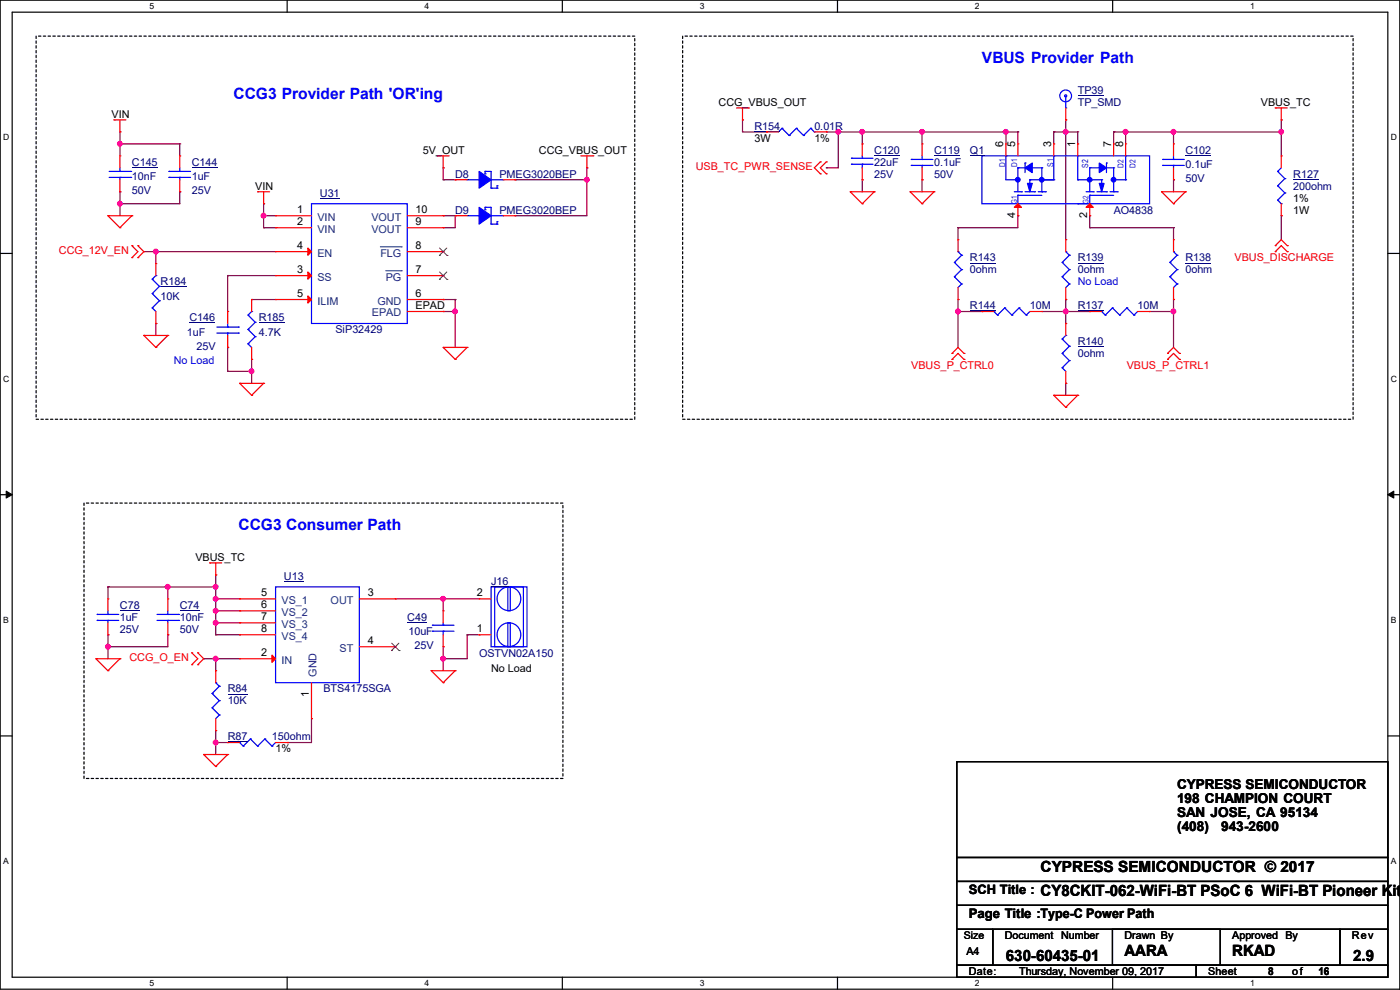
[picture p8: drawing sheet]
<svg xmlns="http://www.w3.org/2000/svg" width="297mm" height="210mm" viewBox="0 0 297 210" stroke-linecap="round" stroke-linejoin="round" font-family="sans-serif">
<path d="M0 0h297v209.8h-297zM2.6 2.6h291.8v204.7h-291.8z" fill="none" stroke="#000" stroke-width=".25"/>
<g fill="#fff">
<path d="M31.7 .3h1v2h-1z"/>
<path d="M31.7 207.6h1v1.9h-1z"/>
</g>
<path d="M60.9 0v2.6M60.9 207.3v2.5" fill="none" stroke="#000" stroke-width=".25"/>
<g fill="#fff">
<path d="M90.1 .3h1v2h-1z"/>
<path d="M90.1 207.6h1v1.9h-1z"/>
</g>
<path d="M119.3 0v2.6M119.3 207.3v2.5" fill="none" stroke="#000" stroke-width=".25"/>
<g fill="#fff">
<path d="M148.5 .3h.9v2h-.9z"/>
<path d="M148.5 207.6h.9v1.9h-.9z"/>
</g>
<path d="M177.7 0v2.6M177.7 207.3v2.5" fill="none" stroke="#000" stroke-width=".25"/>
<g fill="#fff">
<path d="M206.8 .3h1v2h-1z"/>
<path d="M206.8 207.6h1v1.9h-1z"/>
</g>
<path d="M236.1 0v2.6M236.1 207.3v2.5" fill="none" stroke="#000" stroke-width=".25"/>
<g fill="#fff">
<path d="M265.2 .3h1v2h-1z"/>
<path d="M265.2 207.6h1v1.9h-1z"/>
<path d="M.7 28.2h1.2v1.9h-1.2z"/>
<path d="M295.1 28.2h1.2v1.9h-1.2z"/>
<path d="M.7 79.3h1.2v2h-1.2z"/>
<path d="M295.1 79.3h1.2v2h-1.2z"/>
</g>
<path d="M0 53.8h2.6M294.4 53.8h2.6" fill="none" stroke="#000" stroke-width=".25"/>
<g fill="#fff">
<path d="M.7 130.5h1.2v2h-1.2z"/>
<path d="M295.1 130.5h1.1v2h-1.1z"/>
</g>
<path d="M0 104.9h2.6M294.4 104.9h2.6" fill="none" stroke="#000" stroke-width=".25"/>
<path d="M1.3 104.2l1.3 .7-1.3 .8zM294.4 104.9l1.3-.7v1.5z" fill="#000" stroke="#000" stroke-width=".21"/>
<g fill="#fff">
<path d="M.7 181.7h1.2v2h-1.2z"/>
<path d="M295.1 181.7h1.1v2h-1.1z"/>
</g>
<path d="M0 156.1h2.6M294.4 156.1h2.6M203 161.6h91.4v20.3h-91.4zM203 181.9h91.4v5.1h-91.4zM203 187h91.4v5.1h-91.4zM203 197.1h7.6v7.7h-7.6zM203 192.1h91.4v5h-91.4zM210.6 197.1h73.7v7.7h-73.7zM236 197.1h22.9v7.7h-22.9zM284.3 197.1h10.1v7.7h-10.1zM203 204.8h50.8v2.5h-50.8zM253.8 204.8h40.6v2.5h-40.6z" fill="none" stroke="#000" stroke-width=".25"/>
<path d="M7.7 7.7h127v81.2h-127zM144.8 7.7h142.3v81.2h-142.3zM17.8 106.7h101.6v58.4h-101.6z" fill="none" stroke="#000" stroke-width=".25" stroke-dasharray=".5 .5"/>
<g fill="none" stroke="#800040" stroke-width=".25">
<path d="M25.4 30.5h.1M25.4 28h.1M25.4 28v5.1M25.4 30.5h12.7M38.1 30.5h.1M38.1 30.5v2.6M94 35.6h.1M94 38.1h.1M94 35.6v2.5M94 38.1h2.6M109.3 38.1h.1M109.3 38.1h15.2"/>
<path d="M124.5 38.1h.1M124.5 35.6h.1M124.5 35.6v10.2h-15.2M157.5 25.4h.1M157.5 25.4v2.6h5.1M162.6 28h.1M175.3 28h.1M175.3 35.6h.1M175.3 28h40.6M177.8 28h.1M177.8 28v7.6h-2.5M182.9 28h.1"/>
<path d="M182.9 38.1h.1M182.9 28v2.5M182.9 38.1v2.6M195.6 38.1h.1M195.6 28h.1M195.6 28v2.5M195.6 38.1v2.6M213.4 28h.1M213.4 28v2.5M215.9 28h.1M215.9 28v2.5M223.6 28h.1"/>
<path d="M223.6 28h5M223.6 28v2.5M226.1 25.4h.1M226.1 28h.1M226.1 25.4v25.4M228.6 28h.1M228.6 28v2.5M236.3 28h.1M236.3 28h35.5M236.3 28v2.5M238.8 28h.1M238.8 28v2.5"/>
<path d="M249 38.1h.1M249 28h.1M249 28v2.5M249 38.1v2.6M271.8 25.4h.1M271.8 28h.1M271.8 25.4v7.7M25.4 40.7h.1M25.4 43.2h.1M25.4 40.7v5.1M30.5 53.4h.1M30.5 53.4h28"/>
<path d="M33.1 53.4h.1M33.1 53.4v2.5M38.1 40.7h.1M38.1 40.7v2.5h-12.7M48.3 58.5h.1M48.3 58.5v7.6M48.3 58.5h10.2M55.9 48.3h.1M55.9 43.2h.1M55.9 45.8h.1M55.9 48.3h2.6M55.9 45.8h2.6"/>
<path d="M55.9 43.2v5.1M94 45.8h.1M94 48.3h.1M94 45.8h2.6M96.6 45.8h.1M96.6 45.8v2.5h-2.6M109.3 45.8h.1M203.2 48.3h.1M203.2 48.3v2.5M215.9 45.8h.1M215.9 45.8v2.5h-12.7M231.2 45.8h.1"/>
<path d="M231.2 48.3h.1M231.2 48.3h17.8M231.2 45.8v2.5M249 48.3h.1M249 48.3v2.5M271.8 45.8h.1M271.8 45.8v5M33.1 68.6h.1M33.1 68.6v2.6M48.3 73.7h.1M48.3 78.8h.1M48.3 73.7v5.1"/>
<path d="M48.3 78.8h5.1M53.4 76.2h.1M53.4 63.5h.1M53.4 78.8h.1M53.4 63.5h5.1M53.4 76.2v5.1M94 63.5h.1M94 66.1h.1M94 66.1h2.6M94 63.5h2.6M96.6 66.1h.1M96.6 63.5h.1"/>
<path d="M96.6 63.5v10.2M203.2 63.5h.1M203.2 66.1h.1M203.2 63.5v10.2M203.2 66.1h5.1M208.3 66.1h.1M221 66.1h10.2M226.1 66.1h.1M226.1 63.5h.1M226.1 63.5v5.1M231.2 66.1h.1M243.9 66.1h5.1"/>
<path d="M249 63.5h.1M249 66.1h.1M249 63.5v10.2M226.1 81.3h.1M226.1 81.3v2.6M22.9 134.7h.1M22.9 124.5h.1M22.9 137.2h.1M22.9 124.5v2.5M22.9 134.7v5M22.9 124.5h22.9M35.6 134.7h.1"/>
<path d="M35.6 124.5h.1M35.6 134.7v2.5h-12.7M35.6 124.5v2.5M43.2 139.7h.1M43.2 139.7h7.6M45.8 129.6h.1M45.8 132.1h.1M45.8 134.7h.1M45.8 122h.1M45.8 139.7h.1M45.8 127h.1M45.8 124.5h.1"/>
<path d="M45.8 122v12.7M45.8 139.7v2.6M45.8 129.6h5M45.8 132.1h5M45.8 134.7h5M45.8 127h5M83.9 127h.1M83.9 127h17.7M94 127h.1M94 139.7h.1M94 137.2h.1M94 127v2.6"/>
<path d="M94 137.2v5.1M99.1 134.7h.1M99.1 134.7h2.5M99.1 134.7v5h-5.1M45.8 157.5h.1M45.8 155h.1M45.8 157.5h2.5M45.8 155v5.1M61 157.5h.1M66.1 152.4h.1M66.1 152.4v5.1h-5.1"/>
</g>
<g fill="#f0f" stroke="#f0f" stroke-width=".25">
<circle cx="238.8" cy="28" r=".49"/>
<circle cx="177.8" cy="28" r=".49"/>
<circle cx="271.8" cy="28" r=".49"/>
<circle cx="195.6" cy="28" r=".49"/>
<circle cx="226.1" cy="66.1" r=".49"/>
<circle cx="182.9" cy="28" r=".49"/>
<circle cx="213.4" cy="28" r=".49"/>
<circle cx="248.9" cy="66.1" r=".49"/>
<circle cx="203.2" cy="66.1" r=".49"/>
<circle cx="248.9" cy="28" r=".49"/>
<circle cx="55.9" cy="45.7" r=".49"/>
<circle cx="96.5" cy="66.1" r=".49"/>
<circle cx="124.5" cy="38.1" r=".49"/>
<circle cx="53.4" cy="78.8" r=".49"/>
<circle cx="45.7" cy="129.6" r=".49"/>
<circle cx="45.7" cy="132.1" r=".49"/>
<circle cx="22.9" cy="137.2" r=".49"/>
<circle cx="45.7" cy="139.7" r=".49"/>
<circle cx="45.7" cy="157.5" r=".49"/>
<circle cx="45.7" cy="127" r=".49"/>
<circle cx="45.7" cy="124.5" r=".49"/>
<circle cx="35.6" cy="124.5" r=".49"/>
<circle cx="33" cy="53.4" r=".49"/>
<circle cx="94" cy="127" r=".49"/>
<circle cx="94" cy="139.7" r=".49"/>
<circle cx="226.1" cy="28" r=".49"/>
<circle cx="25.4" cy="43.2" r=".49"/>
<circle cx="25.4" cy="30.5" r=".49"/>
</g>
<g fill="none" stroke="#f00" stroke-width=".25">
<path d="M24.2 25.4h.1M24.2 25.4h2.5M25.4 28h.1M25.4 33.1h.1M25.4 25.4v2.6M25.4 33.1v2.5M25.4 38.1v2.6M38.1 33.1h.1M38.1 33.1v2.5M38.1 38.1v2.6M92.8 33.1h.1M92.8 33.1h2.5"/>
<path d="M94 35.6h.1M94 33.1v2.5M96.6 38.1h.1M96.6 38.1h2.5M106.7 38.1h2.6M109.3 38.1h.1M123.2 33.1h2.6M124.5 35.6h.1M124.5 33.1v2.5M125.8 33.1h.1M156.3 22.9h2.5M157.5 25.4h.1"/>
<path d="M157.5 22.9v2.5M158.8 22.9h.1M162.6 28h.1M162.6 28h2.5M172.8 28h2.5M174 34.3h.1M174 36.9h.1M174 34.3l-1.2 1.3 1.2 1.3M175.3 34.3h.1M175.3 36.9h.1M175.3 28h.1M175.3 34.3l-1.3 1.3 1.3 1.3"/>
<path d="M182.9 30.5h.1M182.9 38.1h.1M182.9 30.5v2.6M182.9 35.6v2.5M195.6 38.1h.1M195.6 30.5h.1M195.6 30.5v2.6M195.6 35.6v2.5M213.4 30.5h.1M213.4 30.5v2.6M215.9 30.5h.1M215.9 30.5v2.6"/>
<path d="M223.6 30.5h.1M223.6 30.5v2.6M226.1 25.4h.1M226.1 22.9v2.5M228.6 30.5h.1M228.6 30.5v2.6M236.3 30.5h.1M236.3 30.5v2.6M238.8 30.5h.1M238.8 30.5v2.6M249 38.1h.1M249 30.5h.1"/>
<path d="M249 30.5v2.6M249 35.6v2.5M270.6 22.9h.1M270.6 22.9h2.5M271.8 25.4h.1M271.8 33.1h.1M271.8 22.9v2.5M271.8 33.1v2.5M22.9 45.8h.1M22.9 45.8h5.1M22.9 45.8l2.5 2.5M25.4 48.3h.1"/>
<path d="M25.4 40.7h.1M28 45.8h.1M28 52.1h.1M28 54.7h.1M28 45.8l-2.6 2.5M28 52.1l1.3 1.3-1.3 1.3M29.3 54.7h.1M29.3 52.1h.1M29.3 52.1l1.2 1.3-1.2 1.3M33.1 55.9h.1M33.1 55.9v2.6M38.1 40.7h.1"/>
<path d="M54.7 40.7h.1M54.7 40.7h2.5M55.9 43.2h.1M55.9 40.7v2.5M58.5 45.8h.1M58.5 48.3h.1M58.5 58.5h.1M58.5 53.4h.1M58.5 45.8h7.6M58.5 48.3h7.6M58.5 58.5h7.6M58.5 53.4h7.6"/>
<path d="M86.4 45.8h7.6M86.4 48.3h7.6M86.4 58.5h7.6M86.4 53.4h7.6M94 58.5h.1M94 53.4h.1M94 48.3h.1M94 45.8h.1M96.6 45.8h.1M96.6 45.8h2.5M106.7 45.8h2.6M109.3 45.8h.1"/>
<path d="M180.4 40.7h.1M180.4 40.7h5.1M180.4 40.7l2.5 2.5M182.9 43.2h.1M185.5 40.7h.1M185.5 40.7l-2.6 2.5M193.1 40.7h.1M193.1 40.7h5.1M193.1 40.7l2.5 2.5M195.6 43.2h.1M198.2 40.7h.1M198.2 40.7l-2.6 2.5"/>
<path d="M203.2 50.8h.1M203.2 50.8v2.6M215.9 45.8h.1M215.9 43.2v2.6M226.1 50.8h.1M226.1 50.8v2.6M231.2 45.8h.1M231.2 43.2v2.6M246.4 40.7h.1M246.4 40.7h5.1M246.4 40.7l2.6 2.5M249 43.2h.1"/>
<path d="M249 50.8h.1M249 50.8v2.6M251.5 40.7h.1M251.5 40.7l-2.5 2.5M270.6 52.1h.1M270.6 53.4h.1M270.6 52.1l1.2-1.3 1.3 1.3M270.6 53.4l1.2-1.3 1.3 1.3M271.8 45.8h.1M271.8 43.2v2.6M273.1 52.1h.1M273.1 53.4h.1"/>
<path d="M30.5 71.2h.1M30.5 71.2h5.1M30.5 71.2l2.6 2.5M33.1 73.7h.1M33.1 68.6h.1M33.1 66.1v2.5M35.6 71.2h.1M35.6 71.2l-2.5 2.5M48.3 73.7h.1M48.3 66.1h.1M48.3 66.1v2.5M48.3 71.2v2.5"/>
<path d="M53.4 76.2h.1M53.4 63.5h.1M53.4 63.5v2.6M53.4 73.7v2.5M58.5 63.5h.1M58.5 63.5h7.6M86.4 66.1h7.6M86.4 63.5h7.6M94 73.7h.1M94 63.5h.1M94 66.1h.1M94 73.7h5.1"/>
<path d="M94 73.7l2.6 2.5M96.6 76.2h.1M99.1 73.7h.1M99.1 73.7l-2.5 2.5M202 75h.1M202 76.2h.1M202 75l1.2-1.3 1.3 1.3M202 76.2l1.2-1.2 1.3 1.2M203.2 63.5h.1M203.2 61v2.5M204.5 75h.1M204.5 76.2h.1"/>
<path d="M208.3 66.1h.1M208.3 66.1h2.6M218.5 66.1h2.5M221 66.1h.1M226.1 68.6h.1M226.1 63.5h.1M226.1 61v2.5M226.1 68.6v2.6M226.1 78.8v2.5M231.2 66.1h.1M231.2 66.1h2.5M241.3 66.1h2.6"/>
<path d="M243.9 66.1h.1M247.7 75h.1M247.7 76.2h.1M247.7 75l1.3-1.3 1.2 1.3M247.7 76.2l1.3-1.2 1.2 1.2M249 63.5h.1M249 61v2.5M250.2 75h.1M250.2 76.2h.1M50.8 81.3h.1M50.8 81.3h5.1M50.8 81.3l2.6 2.6"/>
<path d="M53.4 83.9h.1M55.9 81.3h.1M55.9 81.3l-2.5 2.6M223.6 83.9h.1M223.6 83.9h5M223.6 83.9l2.5 2.5M226.1 86.4h.1M226.1 81.3h.1M228.6 83.9h.1M228.6 83.9l-2.5 2.5M44.5 119.4h.1M44.5 119.4h2.5"/>
<path d="M45.8 119.4v2.6M20.4 139.7h.1M20.4 139.7h5M20.4 139.7l2.5 2.6M22.9 134.7h.1M22.9 127h.1M22.9 127v2.6M22.9 132.1v2.6M25.4 139.7h.1M25.4 139.7l-2.5 2.6M35.6 134.7h.1M35.6 127h.1"/>
<path d="M35.6 127v2.6M35.6 132.1v2.6M40.7 138.5h.1M40.7 138.5l1.3 1.2-1.3 1.3M42 138.5h.1M42 138.5l1.2 1.2-1.2 1.3M45.8 122h.1M50.8 139.7h.1M50.8 127h.1M50.8 129.6h.1M50.8 132.1h.1M50.8 134.7h.1"/>
<path d="M50.8 139.7h7.7M50.8 134.7h7.7M50.8 127h7.7M50.8 129.6h7.7M50.8 132.1h7.7M76.2 127h7.7M76.2 137.2h7.7M83.9 127h.1M83.9 137.2h.1M94 129.6h.1M94 137.2h.1M94 129.6v2.5"/>
<path d="M94 134.7v2.5M101.6 134.7h.1M101.6 127h.1M101.6 134.7h2.6M101.6 127h2.6M22.9 142.3h.1M40.7 141h.1M42 141h.1M45.8 155h.1M45.8 142.3h.1M45.8 142.3v2.5M45.8 152.4v2.6"/>
<path d="M48.3 157.5h.1M48.3 157.5h2.5M58.5 157.5h2.5M61 157.5h.1M66.1 152.4h.1M66.1 144.8v7.6M91.5 142.3h.1M91.5 142.3h5.1M91.5 142.3l2.5 2.5M94 144.8h.1M96.6 142.3h.1M96.6 142.3l-2.6 2.5"/>
<path d="M43.2 160.1h.1M43.2 160.1h5.1M43.2 160.1l2.6 2.5M45.8 162.6h.1M48.3 160.1h.1M48.3 160.1l-2.5 2.5"/>
</g>
<g fill="none" stroke="#00f" stroke-width=".25">
<path d="M23.2 36.4h4.5M23.2 37.6h4.5M25.4 37.6h.1M25.4 36.4h.1M25.4 35.6v.8M25.4 37.6v.5M27.7 36.4h.1M27.7 37.6h.1M35.9 36.4h.1M35.9 37.6h.1M35.9 36.4h4.5M35.9 37.6h4.5"/>
<path d="M38.1 37.6h.1M38.1 36.4h.1M38.1 35.6v.8M38.1 37.6v.5M99.1 38.1h2.5M101.6 38.1h.1M102.9 36.4h.1M102.9 36.9h.1M102.9 36.4h1.3v3.5M102.9 36.4v.5M104.2 39.9h.1M104.2 38.1h2.5"/>
<path d="M104.2 39.9h1.3M105.5 39.9h.1M105.5 39.4h.1M105.5 39.4v.5M106.7 38.1h.1M165.9 27.2h.1M165.9 27.2l-.8 .8M165.9 27.2l1.5 1.5M167.4 28.7h.1M169 27.2h.1M169 27.2l-1.6 1.5M169 27.2l1.5 1.5"/>
<path d="M170.5 28.7h.1M172 27.2h.1M172 27.2l-1.5 1.5M172 27.2l.8 .8M172.8 28h.1M180.6 34.8h.1M180.6 33.6h.1M180.6 34.8h4.6M180.6 33.6h4.6M182.9 33.6h.1M182.9 34.8h.1M182.9 33.1v.5"/>
<path d="M182.9 34.8v.8M193.3 33.8h.1M193.3 35.1h.1M193.3 33.8h4.6M193.3 35.1h4.6M195.6 35.1h.1M195.6 33.8h.1M195.6 33.1v.7M195.6 35.1v.5M208.3 33.1h35.6v10.1h-35.6zM213.4 33.1h.1M213.4 33.1v5h2.5"/>
<path d="M215.9 35.6h.1M215.9 38.1h.1M215.9 35.6h5.1M215.9 35.6v5.1M217.5 34.6h.1M217.5 34.6v2M218.5 38.1h.1M218.5 35.6h.1M218.5 38.1h5.1M218.5 38.1v2.6M221 35.6h.1M221 35.6v5.1"/>
<path d="M223.6 33.1h.1M223.6 38.1h.1M223.6 33.1v5M226.1 22.9h.1M226.1 20.4v2.5M228.6 38.1h.1M228.6 33.1h.1M228.6 38.1h5.1M228.6 33.1v5M231.2 35.6h.1M231.2 35.6h5.1M231.2 35.6v5.1"/>
<path d="M233.7 35.6h.1M233.7 38.1h.1M233.7 38.1v2.6M234.7 34.6h.1M234.7 34.6v2M236.3 35.6h.1M236.3 35.6v5.1M236.3 38.1h2.5M238.8 38.1h.1M238.8 33.1h.1M238.8 33.1v5M246.7 33.8h.1"/>
<path d="M246.7 35.1h.1M246.7 33.8h4.5M246.7 35.1h4.5M249 35.1h.1M249 33.8h.1M249 33.1v.7M249 35.1v.5M271.1 36.4h.1M271.1 39.4h.1M271.1 36.4l1.5 1.5M271.1 39.4l1.5 1.5M271.8 35.6l-.7 .8"/>
<path d="M272.6 37.9h.1M272.6 37.9l-1.5 1.5M32.3 59.2h.1M32.3 59.2l1.5 1.5M33.1 58.5h.1M33.1 58.5l-.8 .7M66.1 43.2h20.3v25.4h-20.3zM99.1 45.8h2.5M101.6 45.8h.1M102.9 44h.1M102.9 44.5h.1M102.9 44h1.3v3.5"/>
<path d="M102.9 44v.5M104.2 47.5h.1M104.2 45.8h2.5M104.2 47.5h1.3M105.5 47.5h.1M105.5 47h.1M105.5 47v.5M106.7 45.8h.1M202.5 58.7h.1M202.5 55.7h.1M202.5 58.7l1.5 1.5M202.5 55.7l1.5 1.5"/>
<path d="M203.2 53.4h.1M203.2 53.4l.8 .7M204 57.2h.1M204 54.1h.1M204 57.2l-1.5 1.5M204 54.1l-1.5 1.6M215.2 40.7h1.5M215.9 41.4h.1M215.9 41.4h5.1M215.9 41.4v1.8M216.7 40.7h.1M217.5 40.7h2"/>
<path d="M219.5 40.7h.1M220.3 40.7h1.5M221 40.7h.1M221.8 40.7h.1M225.3 58.7h.1M225.3 55.7h.1M225.3 58.7l1.6 1.5M225.3 55.7l1.6 1.5M226.1 53.4h.1M226.1 53.4l.8 .7M226.9 57.2h.1M226.9 54.1h.1"/>
<path d="M226.9 57.2l-1.6 1.5M226.9 54.1l-1.6 1.6M228.6 43.2h.1M230.4 40.7h1.5M231.2 41.4h.1M231.2 41.4v1.8h-2.6M231.2 41.4h5.1M231.9 40.7h.1M232.7 40.7h2M234.7 40.7h.1M235.5 40.7h1.5M236.3 40.7h.1"/>
<path d="M237 40.7h.1M248.2 58.7h.1M248.2 55.7h.1M248.2 58.7l1.5 1.5M248.2 55.7l1.5 1.5M249 53.4h.1M249 53.4l.7 .7M249.7 57.2h.1M249.7 54.1h.1M249.7 57.2l-1.5 1.5M249.7 54.1l-1.5 1.6M271.1 42.5h.1"/>
<path d="M271.1 42.5l.7 .7M271.8 43.2h.1M272.6 40.9h.1M272.6 40.9l-1.5 1.6M32.3 65.3h.1M32.3 62.3h.1M32.3 65.3l.8 .8M32.3 62.3l1.5 1.5M33.8 63.8h.1M33.8 60.7h.1M33.8 63.8l-1.5 1.5M33.8 60.7l-1.5 1.6"/>
<path d="M46 69.4h4.6M46 70.7h4.6M48.3 70.7h.1M48.3 69.4h.1M48.3 68.6v.8M48.3 70.7v.5M50.6 69.4h.1M50.6 70.7h.1M52.6 72.9h.1M52.6 69.9h.1M52.6 66.8h.1M52.6 72.9l.8 .8"/>
<path d="M52.6 69.9l1.5 1.5M52.6 66.8l1.5 1.6M53.4 66.1h.1M53.4 66.1l-.8 .7M54.1 71.4h.1M54.1 68.4h.1M54.1 71.4l-1.5 1.5M54.1 68.4l-1.5 1.5M204 60.2h.1M204 60.2l-.8 .8M210.9 66.1h.1M210.9 66.1l.7 .7"/>
<path d="M211.6 66.8h.1M213.1 65.3h.1M213.1 65.3l1.6 1.5M213.1 65.3l-1.5 1.5M214.7 66.8h.1M216.2 65.3h.1M216.2 65.3l1.5 1.5M216.2 65.3l-1.5 1.5M217.7 66.8h.1M218.5 66.1l-.8 .7M225.3 78h.1M225.3 75h.1"/>
<path d="M225.3 71.9h.1M225.3 78l.8 .8M225.3 75l1.6 1.5M225.3 71.9l1.6 1.5M226.1 71.2h.1M226.1 71.2l-.8 .7M226.9 76.5h.1M226.9 73.4h.1M226.9 60.2h.1M226.9 76.5l-1.6 1.5M226.9 73.4l-1.6 1.6M226.9 60.2l-.8 .8"/>
<path d="M233.7 66.1h.1M233.7 66.1l.8 .7M234.5 66.8h.1M236 65.3h.1M236 65.3l1.5 1.5M236 65.3l-1.5 1.5M237.5 66.8h.1M239.1 65.3h.1M239.1 65.3l1.5 1.5M239.1 65.3l-1.6 1.5M240.6 66.8h.1M241.3 66.1l-.7 .7"/>
<path d="M249.7 60.2h.1M249.7 60.2l-.7 .8M20.6 130.3h.1M20.6 131.6h.1M20.6 130.3h4.6M20.6 131.6h4.6M22.9 131.6h.1M22.9 130.3h.1M22.9 129.6v.7M22.9 131.6v.5M33.3 130.3h4.6M33.3 131.6h4.6"/>
<path d="M35.6 131.6h.1M35.6 130.3h.1M35.6 129.6v.7M35.6 131.6v.5M37.9 130.3h.1M37.9 131.6h.1M58.5 124.5h17.7v20.3h-17.7zM91.7 133.9h.1M91.7 132.6h.1M91.7 133.9h4.6M91.7 132.6h4.6M94 132.6h.1"/>
<path d="M94 133.9h.1M94 132.1v.5M94 133.9v.8M104.2 124.5h7.6v12.7h-7.6zM104.9 124.5h6.1v12.7h-6.1zM107.7 132.1h.5v5.1h-.5zM107.7 124.5h.5v5.1h-.5zM45 150.2h.1M45 147.1h.1M45 150.2l1.5 1.5M45 147.1l1.5 1.5M45.8 144.8h.1"/>
<path d="M45.8 144.8l.7 .8M46.5 151.7h.1M46.5 148.6h.1M46.5 145.6h.1M46.5 151.7l-.7 .7M46.5 148.6l-1.5 1.6M46.5 145.6l-1.5 1.5M50.8 157.5h.1M50.8 157.5l.8 .8M51.6 158.3h.1M53.1 156.8h.1M53.1 156.8l1.6 1.5"/>
<path d="M53.1 156.8l-1.5 1.5M54.7 158.3h.1M56.2 156.8h.1M56.2 156.8l1.5 1.5M56.2 156.8l-1.5 1.5M57.7 158.3h.1M58.5 157.5l-.8 .8"/>
<circle cx="226.1" cy="20.3" r="1.25"/>
<circle cx="226.1" cy="20.3" r=".23"/>
<circle cx="108" cy="127" r="2.52"/>
<circle cx="108" cy="134.6" r="2.52"/>
</g>
<g fill="none" stroke="#000080" stroke-width=".21">
<path d="M28 35.5h5.4M40.7 35.5h5.4M96.6 38h2.9M160.1 27.9h5.4M185.5 32.9h5.4M198.2 32.9h5.4M205.8 32.9h3M228.6 20.2h5.5M251.5 32.9h5.5M274.4 38h5.4M67.9 42.1h4.2M96.6 45.6h2.9"/>
<path d="M205.8 55.8h5.4M228.6 55.8h5.5M251.5 55.8h5.5M34.1 60.9h5.4M40.2 68.5h5.4M54.9 68.5h5.5M205.8 66h5.4M228.6 66h5.5M228.6 73.6h5.5M25.4 129.5h4.2M38.1 129.5h4.2M60.2 123.4h4.2"/>
<path d="M86.4 132h4.2M104.2 124.4h3.7M48.3 157.4h4.2M48.3 147.2h4.2"/>
</g>
<g fill="#00f" stroke="#00f" stroke-width=".25">
<path d="M233.2 34.6l1.5 1-1.5 1z"/>
<path d="M233.2 38.9h1l-.5 1.8z"/>
<path d="M217.5 35.6l1.5-1v2z"/>
<path d="M218 38.9h1l-.5 1.8z"/>
<path d="M101.6 44l2.6 1.8-2.6 1.7z" fill-rule="evenodd"/>
<path d="M101.6 36.4l2.6 1.7-2.6 1.8z" fill-rule="evenodd"/>
<circle cx="236.2" cy="38.1" r=".49"/>
<circle cx="231.2" cy="38.1" r=".49"/>
<circle cx="215.9" cy="38.1" r=".49"/>
<circle cx="221" cy="38.1" r=".49"/>
</g>
<g fill="#f00" stroke="#f00" stroke-width=".25">
<path d="M57.7 139l.8 .7-.8 .8z"/>
<path d="M215.9 43.2l.8 .8h-1.5z"/>
<path d="M230.4 44l.8-.8 .7 .8z"/>
<path d="M65.3 57.7l.8 .8-.8 .7z"/>
<path d="M65.3 52.6l.8 .8-.8 .7z"/>
<path d="M65.3 62.8l.8 .7-.8 .8z"/>
</g>
<path d="M93.2 59.3h.1M93.2 54.2h.1M93.3 57.7l1.5 1.6M93.3 52.6l1.5 1.6M94.8 57.7l-1.6 1.6M94.8 52.6l-1.6 1.6M94.8 59.3h.1M94.8 54.2h.1M83.1 138h.1M83.1 136.4l1.6 1.6M84.6 136.4l-1.5 1.6M84.7 138h.1" fill="none" stroke="#804000" stroke-width=".21"/>
<path d="M80.7 52.4h4.4M81.8 57.4h3.3M85.1 57.4h.1M85.1 52.4h.1" fill="none" stroke="#004080" stroke-width=".21"/>
<g font-size="3.3" fill="#00f">
<text x="208.3" y="13.3">VBUS Provider Path</text>
<text x="49.6" y="20.9">CCG3 Provider Path 'OR'ing</text>
<text x="50.6" y="112.4">CCG3 Consumer Path</text>
</g>
<g font-size="3.3">
<text x="220.8" y="184.9">CYPRESS SEMICONDUCTOR © 2017</text>
<text x="220.8" y="190.1">CY8CKIT-062-WiFi-BT PSoC 6 WiFi-BT Pioneer Kit</text>
<text x="213.4" y="203.8">630-60435-01</text>
<text x="238.5" y="202.8">AARA</text>
<text x="261.4" y="202.8">RKAD</text>
<text x="287.1" y="203.8">2.9</text>
</g>
<g font-size="2.9">
<text x="249.7" y="167.3">CYPRESS SEMICONDUCTOR</text>
<text x="249.7" y="170.3">198 CHAMPION COURT</text>
<text x="249.7" y="173.2">SAN JOSE, CA 95134</text>
<text x="249.7" y="176.2">(408)</text>
<text x="259.1" y="176.2">943-2600</text>
</g>
<g font-size="2.8">
<text x="205.5" y="189.6">SCH Title :</text>
<text x="205.5" y="194.7">Page Title :Type-C Power Path</text>
</g>
<g font-size="2.3">
<text x="152.4" y="22.4">CCG_VBUS_OUT</text>
<text x="267.5" y="22.4">VBUS_TC</text>
<text x="23.7" y="25">VIN</text>
<text x="89.7" y="32.6">5V_OUT</text>
<text x="114.3" y="32.6">CCG_VBUS_OUT</text>
<text x="160.1" y="30.1">3W</text>
<text x="172.8" y="30.1">1%</text>
<text x="212.9" y="31.3" transform="rotate(-90 212.9 31.3)">6</text>
<text x="215.4" y="31.3" transform="rotate(-90 215.4 31.3)">5</text>
<text x="223" y="31.3" transform="rotate(-90 223 31.3)">3</text>
<text x="228.1" y="31.3" transform="rotate(-90 228.1 31.3)">1</text>
<text x="235.7" y="31.3" transform="rotate(-90 235.7 31.3)">7</text>
<text x="238.3" y="31.3" transform="rotate(-90 238.3 31.3)">8</text>
<text x="54.1" y="40.2">VIN</text>
<text x="63" y="45.2">1</text>
<text x="63" y="47.8">2</text>
<text x="88.2" y="47.8">9</text>
<text x="88.2" y="45.2">10</text>
<text x="215.4" y="46.3" transform="rotate(-90 215.4 46.3)">4</text>
<text x="230.6" y="46.3" transform="rotate(-90 230.6 46.3)">2</text>
<text x="274.4" y="42.8">1%</text>
<text x="274.4" y="45.3">1W</text>
<text x="63" y="52.8">4</text>
<text x="88.2" y="52.8">8</text>
<text x="63" y="57.9">3</text>
<text x="88.2" y="57.9">7</text>
<text x="63" y="63">5</text>
<text x="88.2" y="63">6</text>
<text x="88.2" y="65.5">EPAD</text>
<text x="41.4" y="119">VBUS_TC</text>
<text x="55.4" y="126.5">5</text>
<text x="55.4" y="129">6</text>
<text x="55.4" y="131.6">7</text>
<text x="78" y="126.5">3</text>
<text x="101.1" y="126.5">2</text>
<text x="55.4" y="134.1">8</text>
<text x="78" y="136.7">4</text>
<text x="101.1" y="134.1">1</text>
<text x="55.4" y="139.2">2</text>
<text x="104.2" y="142.6">No Load</text>
<text x="65.5" y="147.9" transform="rotate(-90 65.5 147.9)">1</text>
<text x="58.5" y="159.6">1%</text>
<text x="205" y="202.5">A4</text>
<text x="213.1" y="199.2">Document</text>
<text x="225.1" y="199.2">Number</text>
<text x="238.5" y="199.2">Drawn By</text>
<text x="261.4" y="199.2">Approved By</text>
<text x="286.8" y="199.2">Rev</text>
<text x="205.5" y="206.8">Date:</text>
<text x="216.2" y="206.8">Thursday, November 09, 2017</text>
<text x="256.3" y="206.8">Sheet</text>
<text x="269" y="206.9">8</text>
<text x="274.1" y="206.8">of</text>
<text x="279.7" y="206.9">16</text>
</g>
<g font-size="2.3" fill="#000080">
<text x="228.6" y="19.9">TP39</text>
<text x="228.6" y="22.4">TP_SMD</text>
<text x="160.1" y="27.5">R154</text>
<text x="172.8" y="27.5">0.01R</text>
<text x="28" y="35.1">C145</text>
<text x="40.7" y="35.1">C144</text>
<text x="185.5" y="32.6">C120</text>
<text x="185.5" y="35.1">22uF</text>
<text x="198.2" y="32.6">C119</text>
<text x="198.2" y="35.1">0.1uF</text>
<text x="205.8" y="32.6">Q1</text>
<text x="251.5" y="32.6">C102</text>
<text x="251.5" y="35.6">0.1uF</text>
<text x="28" y="38.2">10nF</text>
<text x="28" y="41.2">50V</text>
<text x="40.7" y="38.2">1uF</text>
<text x="40.7" y="41.2">25V</text>
<text x="67.9" y="41.7">U31</text>
<text x="96.6" y="37.7">D8</text>
<text x="106" y="37.7">PMEG3020BEP</text>
<text x="185.5" y="37.7">25V</text>
<text x="198.2" y="37.7">50V</text>
<text x="251.5" y="38.7">50V</text>
<text x="274.4" y="37.7">R127</text>
<text x="274.4" y="40.2">200ohm</text>
<text x="96.6" y="45.3">D9</text>
<text x="106" y="45.3">PMEG3020BEP</text>
<text x="236.3" y="45.3">AO4838</text>
<text x="205.8" y="55.5">R143</text>
<text x="205.8" y="58">0ohm</text>
<text x="228.6" y="55.5">R139</text>
<text x="228.6" y="58">0ohm</text>
<text x="251.5" y="55.5">R138</text>
<text x="251.5" y="58">0ohm</text>
<text x="34.1" y="60.5">R184</text>
<text x="34.1" y="63.6">10K</text>
<text x="205.8" y="65.6">R144</text>
<text x="218.5" y="65.6">10M</text>
<text x="228.6" y="65.6">R137</text>
<text x="241.3" y="65.6">10M</text>
<text x="39.7" y="71.2">1uF</text>
<text x="40.2" y="68.2">C146</text>
<text x="54.9" y="68.2">R185</text>
<text x="54.9" y="71.2">4.7K</text>
<text x="71.2" y="70.7">SiP32429</text>
<text x="41.7" y="74.3">25V</text>
<text x="228.6" y="73.2">R140</text>
<text x="228.6" y="75.8">0ohm</text>
<text x="60.2" y="123">U13</text>
<text x="104.2" y="124">J16</text>
<text x="25.4" y="129.1">C78</text>
<text x="25.4" y="131.7">1uF</text>
<text x="38.1" y="129.1">C74</text>
<text x="38.1" y="131.7">10nF</text>
<text x="86.4" y="131.7">C49</text>
<text x="25.4" y="134.2">25V</text>
<text x="38.1" y="134.2">50V</text>
<text x="86.7" y="134.7">10uF</text>
<text x="87.9" y="137.8">25V</text>
<text x="101.6" y="139.3">OSTVN02A150</text>
<text x="48.3" y="146.9">R84</text>
<text x="48.3" y="149.4">10K</text>
<text x="68.6" y="146.9">BTS4175SGA</text>
<text x="48.3" y="157.1">R87</text>
<text x="57.7" y="157.1">150ohm</text>
</g>
<g font-size="2.3" fill="#f00">
<text x="147.6" y="36.2">USB_TC_PWR_SENSE</text>
<text x="12.5" y="53.9">CCG_12V_EN</text>
<text x="261.9" y="55.5">VBUS_DISCHARGE</text>
<text x="193.3" y="78.3">VBUS_P_CTRL0</text>
<text x="239.1" y="78.3">VBUS_P_CTRL1</text>
<text x="27.5" y="140.3">CCG_O_EN</text>
</g>
<g font-size="2.3" fill="#004080">
<text x="67.4" y="46.8">VIN</text>
<text x="78.8" y="46.8">VOUT</text>
<text x="67.4" y="49.4">VIN</text>
<text x="78.8" y="49.4">VOUT</text>
<text x="67.4" y="59.5">SS</text>
<text x="67.4" y="54.4">EN</text>
<text x="80.7" y="54.4">FLG</text>
<text x="81.8" y="59.5">PG</text>
<text x="67.4" y="64.6">ILIM</text>
<text x="80.1" y="64.6">GND</text>
<text x="78.9" y="67.1">EPAD</text>
<text x="59.7" y="128.1">VS_1</text>
<text x="59.7" y="130.6">VS_2</text>
<text x="70.1" y="128.1">OUT</text>
<text x="59.7" y="133.2">VS_3</text>
<text x="59.7" y="135.7">VS_4</text>
<text x="59.7" y="140.8">IN</text>
<text x="67.1" y="143.6" transform="rotate(-90 67.1 143.6)">GND</text>
<text x="72.1" y="138.3">ST</text>
</g>
<g font-size="2.3" fill="#00f">
<text x="228.6" y="60.5">No Load</text>
<text x="36.9" y="77.3">No Load</text>
</g>
<text font-size="2.2" x="204.5" y="199.2">Size</text>
<g font-size="1.8">
<text x="31.7" y="1.9">5</text>
<text x="90.1" y="1.9">4</text>
<text x="148.5" y="1.9">3</text>
<text x="206.8" y="1.9">2</text>
<text x="265.2" y="1.9">1</text>
<text x=".7" y="29.8">D</text>
<text x="295.1" y="29.8">D</text>
<text x=".7" y="80.9">C</text>
<text x="295.1" y="80.9">C</text>
<text x=".7" y="132.1">B</text>
<text x="295.1" y="132.1">B</text>
<text x=".7" y="183.3">A</text>
<text x="295.1" y="183.3">A</text>
<text x="31.7" y="209.2">5</text>
<text x="90.1" y="209.2">4</text>
<text x="148.5" y="209.2">3</text>
<text x="206.8" y="209.2">2</text>
<text x="265.2" y="209.2">1</text>
</g>
<g font-size="1.8" fill="#00f">
<text x="223.5" y="35.3" transform="rotate(-90 223.5 35.3)">S1</text>
<text x="230.8" y="35.6" transform="rotate(-90 230.8 35.6)">S2</text>
</g>
<g font-size="1.7" fill="#00f">
<text x="213.2" y="35.3" transform="rotate(-90 213.2 35.3)">D1</text>
<text x="215.8" y="35.3" transform="rotate(-90 215.8 35.3)">D1</text>
<text x="238.4" y="35.6" transform="rotate(-90 238.4 35.6)">D2</text>
<text x="240.9" y="35.6" transform="rotate(-90 240.9 35.6)">D2</text>
</g>
<g font-size="1.6" fill="#00f">
<text x="215.7" y="43.2" transform="rotate(-90 215.7 43.2)">G1</text>
<text x="230.9" y="43.2" transform="rotate(-90 230.9 43.2)">G2</text>
</g>
</svg>
